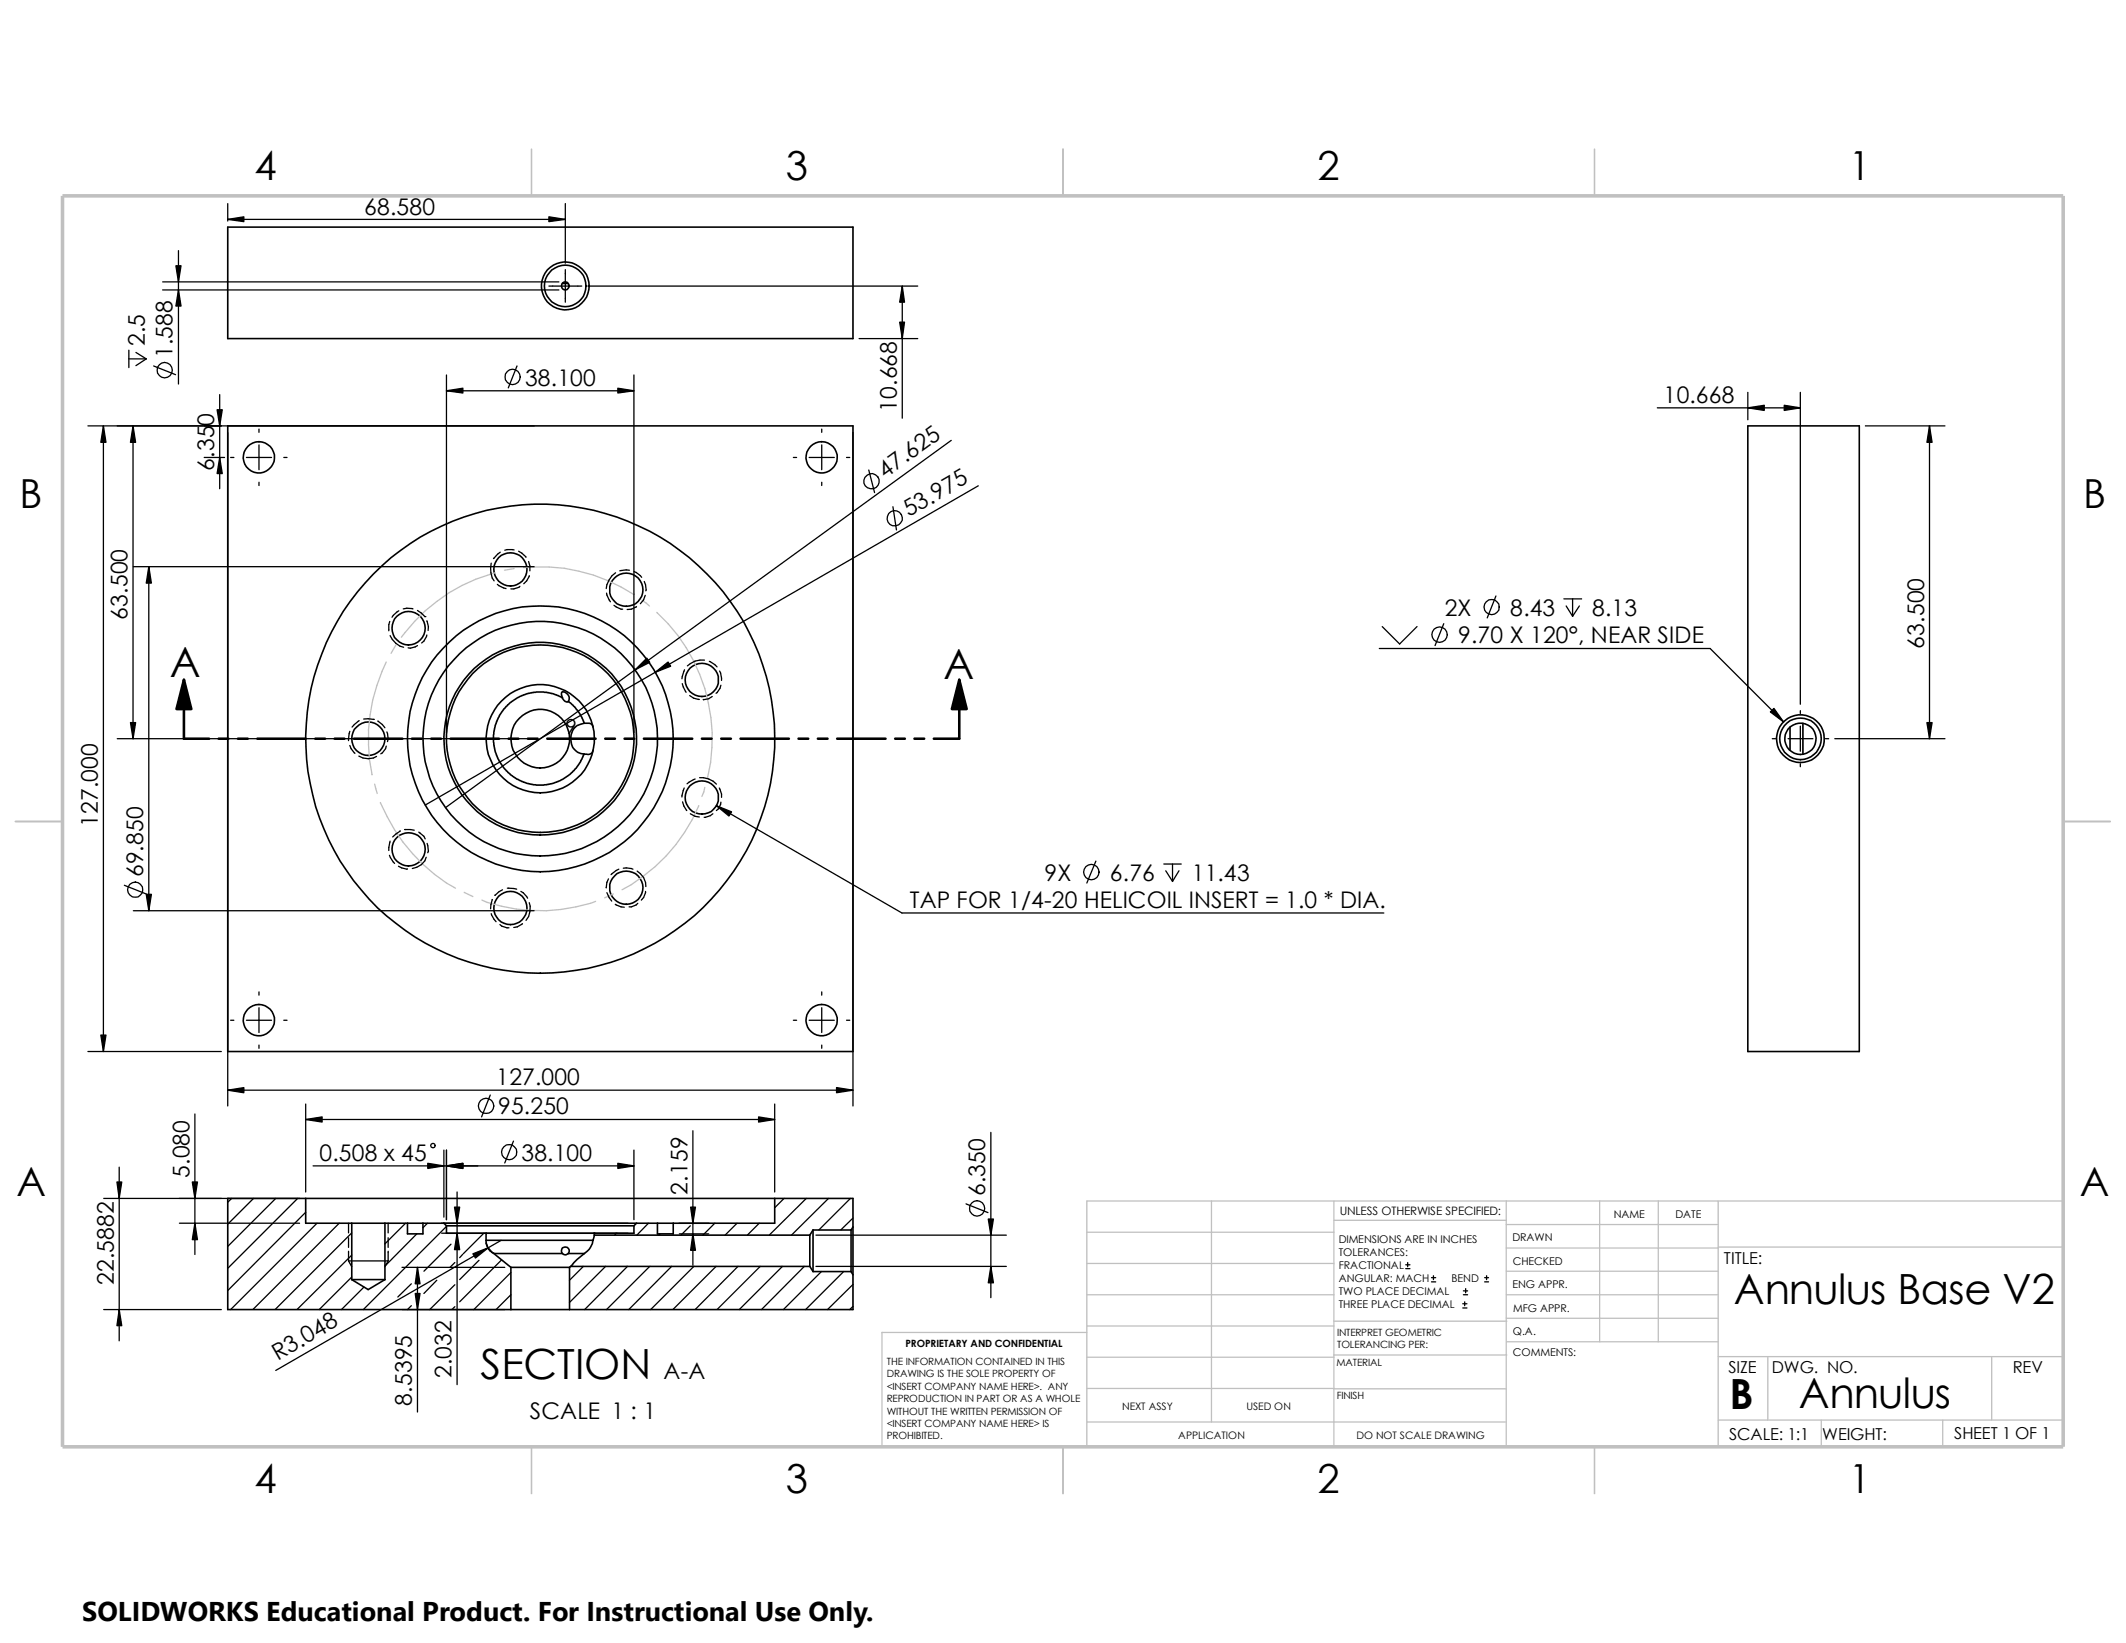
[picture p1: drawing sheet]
<svg xmlns="http://www.w3.org/2000/svg" width="279mm" height="216mm" viewBox="0 0 279 216" stroke-linecap="round" stroke-linejoin="round" font-family="sans-serif">
<g fill="none" stroke="#c0c0c0" stroke-width=".17">
<path d="M65.1 75.3a22.3 22.3 0 0 0-12.4 8.4M67.6 74.7l-1.3 .2M68.8 74.6a22.9 22.9 0 0 1 14.6 3.5M84.4 78.9l.9 .7M50.8 87a23.2 23.2 0 0 0-1.9 14.8M52 84.8l-.6 1.1M86.3 80.5a22.3 22.3 0 0 1 6.7 21.7M49.2 103l.4 1.3M50 105.5a22.9 22.9 0 0 0 9.9 11.2M61 117.3l1.1 .5M63.3 118.3a22.1 22.1 0 0 0 15 .1M80.6 117.5l-1.1 .5"/>
<path d="M91.8 105.9a22.3 22.3 0 0 1-10.1 11M92.6 103.5l-.4 1.1M159.2 157.8v29.1M175.3 157.8v32.3M198 157.8v32.3M210.2 157.8v18.5M217.9 157.8v18.5M225.8 157.8v32.3M271.1 157.8h-128.3v32.3M142.8 166h32.5M142.8 170.1h32.5M142.8 174.2h32.5"/>
<path d="M142.8 178.4h32.5M142.8 161.9h32.5M142.8 175.1h-26.9v15M175.3 178.1h22.7M175.3 173.6h22.7M175.3 160.4h22.7M198 164h27.8M198 167h27.8M198 160.9h27.8M198 170.1h27.8M198 173.2h27.8M198 176.3h27.8"/>
<path d="M225.8 163.9h45.3M225.8 178.3h45.3M232.3 178.3v8.3M261.7 178.3v8.3M142.8 186.9h55.2M142.8 182.5h32.5M175.3 182.5h22.7M225.8 186.6h45.3M239.4 186.6v3.5M255.3 186.6v3.5"/>
</g>
<path d="M69.8 19.6v6.1M139.7 19.6v6.1M209.5 19.6v6.1M2 107.9h6.2M271.1 107.9h6.2M69.8 190.1v6.2M139.7 190.1v6.2M209.5 190.1v6.2" fill="none" stroke="#c0c0c0" stroke-width=".21"/>
<path d="M8.2 25.7h262.9v164.4h-262.9z" fill="none" stroke="#c0c0c0" stroke-width=".47"/>
<g fill="none" stroke="#000" stroke-width=".17">
<path d="M21.4 38.1h52M21.4 37h52M23.5 32.9v17.6M29.9 28.8h44.4M29.9 26.8v2.2M72.1 37.6h4.4M74.3 26.8v7.8M74.3 35.4v4.3M77.3 37.6h43.3M118.6 37.6v17.3M11.6 56h58.6M13.6 56v82.2"/>
<path d="M16.9 46v2.3M16.9 47.2h2.3M17.5 56v41.1M17.9 46.3l1.3 .9M19.2 47.2l-1.3 .8M20.2 48.1l2.9 1.1M28.9 51.9v12.3M29.9 56.8v88.5M34 56.4v.4M34 58.5v3.2M58.7 49.3v47M58.7 51.4h24.6"/>
<path d="M67.9 48.1l-1.1 2.9M83.3 49.3v47M108 56.4v.4M108 58.5v3.2M112.1 56.8v88.5M112.9 44.5h7.7M125 57.9l-66.5 48.2M217.8 53.6h18.8M229.7 51.6v3.6M236.6 51.6v40.9M245.2 56h10.4M253.6 56v41.1"/>
<path d="M17.5 74.5h52.7M19.6 74.5v45.2M26.8 60.1h2.7M30.3 60.1h.4M32.4 60.1h3.3M34 63.4v.4M37.3 60.1h.4M64.6 74a2.93 2.93 0 0 0 .3 2.3M65.4 76.8l.8 .5h.3M65.7 72.6l-.8 .8M67.6 72.3l-1-.1-.3 .1M68.2 72.4l.4 .3 .5 .5"/>
<path d="M68.3 77l-.1 .2-.7 .2h-.4M69.5 73.8l.1 .6v.6M69.6 75.6l-.4 .7-.4 .4M79.7 77.9l.5 1.2M80.7 79.5l.9 .6h.2M80.9 75.3a2.98 2.98 0 0 0-1.2 2M82.7 74.9h-.4l-.9 .1M83.3 75.1l.3 .1 .7 .7M83.7 79.7l-.7 .4h-.6M84.7 76.4l.1 .4 .1 .8M84.8 78.2l-.2 .6-.4 .5M104.3 60.1h.4"/>
<path d="M106.3 60.1h3.3M108 63.4v.4M111.3 60.1h.4M114.2 61.8l.7 2.9M117.3 66.6l.5 3M128.6 63.8l-72.7 42M196.6 78.3l-1.1 2.9M205.5 78.7h2.4M205.8 79.6l.9 1.4M206.7 78.7v2.3M207.6 79.6l-.9 1.4M15.4 97.1h54.8"/>
<path d="M46 96.1l-.2 1.2M46 98l.1 .4 .6 .6M47.2 99.4a2.29 2.29 0 0 0 2.3 0M47.2 94.7l-.9 .8M47.8 94.5h1.3M49.1 94.5h.1M49.7 94.7l.5 .5 .4 .4M50.8 98l-.1 .4-.5 .5-.2 .2M50.8 96.2l.2 .9-.1 .4M51.2 81.7l-.1 .4v.8M51.3 83.5a2.62 2.62 0 0 0 1.7 1.5M52.4 80.3l-.7 .6-.2 .2"/>
<path d="M53 80l.5-.1 .8 .1M54.9 80.2l.9 .8M54.9 84.8l-1 .4-.3-.1M55.8 81h.1M56.1 81.6l.2 .7v.5M56.1 83.4l-.4 .8-.3 .3M89.7 89.8l.5 1.2M90 88l-.4 1.2M90.6 91.4l.5 .3 .7 .2M91.8 91.9h.1M92.6 86.7a2.69 2.69 0 0 0-2.3 .8M93.2 86.9l.7 .4 .3 .3"/>
<path d="M93.6 91.5l-.5 .3-.7 .1M94.6 88.2l.1 .2 .1 1M94.7 90l-.1 .5-.5 .6M181.3 85.2h43.4l9.7 9.7M181.7 82.3l2.2 2.3 2.3-2.3M189.7 82l-1.1 2.8M232.9 97.1h.4M235 97.1h3.3M236.6 93.4v.4M236.6 95.4v3.3M239.9 97.1h.4M241.1 97.1h14.5"/>
<path d="M16.3 116.3l2.9 1.2M17.5 119.7h52.7M51.2 112.4l.7 1.1M51.3 110.5l-.2 1.3M52.4 113.8l.4 .2 .8 .2M52.6 109.2l-1 .8M53.2 109l1.2 .1M55 109.3l.7 .6 .2 .3M56 112.6a2.12 2.12 0 0 1-1.8 1.5M56.1 110.8l.2 1-.1 .3M64.7 118.2l-.2 1.2M66 116.9l-1 .7"/>
<path d="M66.7 116.7l1.2 .1M68.5 117.1l.2 .2 .6 .7M69.6 118.6a2.52 2.52 0 0 1-.5 2.3M79.8 117.3l.6 1.1M80 115.5l-.2 .5-.1 .7M80.9 118.8l.7 .4h.4M81.3 114.2l-1 .7M81.9 114.1l.4-.1 .9 .2M83.7 114.5a2.27 2.27 0 0 1 1.2 2M83.8 118.7l-.2 .2-.6 .3h-.3M84.8 117.1l-.2 .8-.3 .4M89.7 105.4l.2 .5 .4 .6"/>
<path d="M89.9 103.5l-.3 1.2M90.7 106.9l.7 .4 .5 .1M91.4 102.4l-1.1 .6M91.9 102.2a2.73 2.73 0 0 1 2.2 .8M93.7 106.9l-.4 .3-.8 .2M94.1 105.9l24.4 14.1h63.4M94.5 103.5l.3 .9v.4M94.7 105.4v.3l-.3 .6-.3 .2M144 113.2l-1.2 2.8M153 113.5h2.2M153.2 114.4l.9 1.4M154.1 113.5v2.3"/>
<path d="M154.9 114.4l-.8 1.4M236.6 100.4v.4M11.6 138.2h17.5M30.3 134.1h.4M32.4 134.1h3.3M34 130.3v.5M34 132.4v3.3M34 137.3v.5M37.3 134.1h.4M64.6 120.1l.6 1M65.7 121.5l.3 .2 .9 .2M68.7 121.4l-.7 .4-.5 .1"/>
<path d="M104.3 134.1h.4M106.3 134.1h3.3M108 130.3v.5M108 132.4v3.3M108 137.3v.5M111.3 134.1h.4M13.6 157.5h25.8M15.7 153.4v22.8M25.6 146.4v18.4M29.9 143.3h82.2M30.4 157.5l-.5 .5M33.3 157.5l-3.4 3.4"/>
<path d="M36.2 157.5l-6.3 6.3M39.1 157.5l-9.2 9.2M40.2 159.3l-10.3 10.3M40.2 145.1v11.5M40.2 147.1h61.6M41.1 153.2h42.2M58.3 151.1v8.8M58.7 151.1v9.2M60.1 156.6v25.3M64.4 143.9l-1.1 2.9M67.5 149.9l-1.2 2.9M83.3 151.1v9.2"/>
<path d="M91.1 148.6v17.6M101.8 145.1v11.5M103 157.5l-1.2 1.2M106 157.5l-4.9 4.8M108.9 157.5l-4.9 4.8M111.8 157.5l-4.2 4.1M127 158.2l2.8 1.1M130.2 148.8v21.7M13.6 172.1h15.5M23.6 160.7h15.8M41.7 160.7l-11.4 11.4M44.6 160.7l-11.4 11.4"/>
<path d="M45.8 160.7v1.3M45.8 162.6v1.3M45.8 164.4v1.3M45.8 165.7l.4 .8M45.8 165.7h5.2M46.2 162l-10 10.1M46.2 164.9l-7.2 7.2M46.2 167.8l-4.2 4.3M47.8 169.1l-2.9 3M51 160.7v1.3M51 162.6v1.3M51 164.4v1.3"/>
<path d="M51 165.7l-.4 .8M52.8 172.1h13.5M52.8 166.5h13.5M53.3 160.7l-2.7 2.7M54.1 171.6l-.5 .5M54.1 168.7l-1.8 1.7M54.8 162.1l-4.2 4.3M54.9 166.5v19M56.2 160.7l-.6 .6M57.4 168.2l-1.7 1.8M58 162.1h24.5M58 160.7h24.5"/>
<path d="M58.7 161.2l-10.9 10.9M59.3 163.5l-3.6 3.5M59.8 171.7l-.4 .4M59.8 165.9l-.6 .6M59.8 168.8l-3.3 3.3M60.8 164.8l-.4 .5M62.9 165.6l-2.5 2.5M63.6 162.1l-2.7 2.7M64.3 164.3h.1M65.9 163l-29.7 17.1M65.9 165.6l-5.5 5.5M67.1 167.2l-4.8 4.9"/>
<path d="M67.1 170.1l-1.9 2M76.7 166.4l-1.9 1.8M79.6 166.4l-4.8 4.8M81 162.1l-.2 .2M82.5 166.4l-5.7 5.7M85.2 160.7l-1.5 1.6M85.4 166.4l-5.7 5.7M86.7 162.1l-.1 .2M88.3 166.4l-5.7 5.7M89.3 160.7h3.8M89.3 162.1h3.8M90.7 161.1l-1.2 1.2"/>
<path d="M91.2 166.4l-5.7 5.7M93.9 160.7l-1.5 1.6M94.1 166.4l-5.7 5.7M96.9 160.7l-1.6 1.6M97 166.4l-5.6 5.7M99.8 160.7l-1.6 1.6M99.9 166.4l-5.7 5.7M102.8 166.4l-5.6 5.7M105.7 166.4l-5.6 5.7M107.2 166.4h25M107.2 162.3h25M107.9 167.1l-4.9 5"/>
<path d="M110.9 167.1l-5 5M112.1 160.1l-1.6 1.5M112.1 168.8l-3.3 3.3M112.1 171.7l-.4 .4M184.7 166.7h.6M184.7 166.2h.6M185 165.9v.6M188.1 168.4h.6M188.1 167.9h.6M188.4 167.6v.5M192.2 171.9h.6M192.2 171.3h.6"/>
<path d="M192.3 170.1h.6M192.3 169.6h.6M192.5 171.1v.5M192.6 169.3v.6M195.1 168.4h.5M195.1 167.9h.5M195.4 167.6v.5"/>
<circle cx="21.6" cy="48.6" r="1.01"/>
<circle cx="67.4" cy="49.5" r="1"/>
<circle cx="114.5" cy="63.2" r="1"/>
<circle cx="117.6" cy="68.1" r="1.01"/>
<circle cx="196" cy="79.8" r="1"/>
<circle cx="189.2" cy="83.4" r="1.01"/>
<circle cx="17.8" cy="116.9" r=".99"/>
<circle cx="143.4" cy="114.6" r="1.01"/>
<circle cx="56.9" cy="150.6" r=".29"/>
<circle cx="63.9" cy="145.3" r="1.01"/>
<circle cx="66.9" cy="151.4" r="1"/>
<circle cx="128.4" cy="158.8" r="1.01"/>
</g>
<g fill="none" stroke="#000" stroke-width=".21">
<path d="M29.9 29.8h82.2v14.7h-82.2zM73.9 37.3h.8M29.9 56h82.2v82.2h-82.2zM229.7 56h14.6v82.2h-14.6zM73.9 90.9a.84 .84 0 0 1 .8 .4 .84 .84 0 0 1-.1 .9 .96 .96 0 0 1-.7-1.3zM73.9 91.7l-.7-.4-.9-.2-.8-.2h-1l-1 .2-.9 .3-1.5 .9-.9 .9-.5 .8-.6 1.4-.2 1.2v.9l.3 1.7 .4 .8 .7 1 .8 .8 .8 .6 1.4 .6 1.2 .2h1l1-.2 .9-.3 1.5-.9 1-1.2 .4-.5 .5-1M74.7 92.2l.6 .5 .6 .6 .6 .9 .3 .8M76.8 95a2.09 2.09 0 0 0-1.7 1.5 2.09 2.09 0 0 0 .5 2.1 2.12 2.12 0 0 0 2.2 .3l.1-.3M76.8 95l.8 .1a.44 .44 0 0 1 .3 .4M235.2 95.5v3.1M236.9 95v4.1M40.2 157.5h61.6"/>
<path d="M40.2 157.5v3.2h6M40.2 157.5h-10.3v14.6h37.2M101.8 157.5v3.2h-13.3M101.8 157.5h10.3v3.7M46.2 168.1h4.4M46.2 160.7h4.4M46.2 160.7v7.4M46.2 168.1l2.2 1.4 2.2-1.4M50.6 160.7h3M50.6 160.7v7.4M53.6 160.7v1.4h2v-1.4M53.6 160.7h2"/>
<path d="M55.6 160.7h2.7M58.3 160.7l.4 .4M58.3 160.7h25.4M58.7 161.1v1h5.2M58.7 161.1h24.6M63.9 163h14M63.9 162.1v.9M63.9 163v.5l.3 .6 .3 .4 .4 .2M63.9 162.1h14.2M67.1 166.5v5.6M67.1 166.5h7.7M67.1 172.1h7.7"/>
<path d="M73.9 164.7h-9l2.2 1.8M73.9 164.7a.51 .51 0 0 1 0-.7 .51 .51 0 0 1 .7 0 .51 .51 0 0 1 .1 .7M73.9 164.7a.5 .5 0 0 0 .8 0M74.7 164.7h2.1M74.8 166.5v5.6M75 166.4l-.2 .1M75 166.4h31.4M76.8 164.7l-.9 .8-.9 .9M77.9 163a2.46 2.46 0 0 1-1.1 1.7M78.1 162.3l-.2 .7M78.1 162.3h28.3M78.1 162.1v.2"/>
<path d="M83.3 161.1v1h-5.2M83.7 160.7h2.7M83.7 160.7l-.4 .4M86.4 160.7h2.1M86.4 160.7v1.4h2.1v-1.4M106.4 166.4l.4 .7M106.4 162.3v4.1M106.8 167.1h5M106.8 161.6h5M106.8 161.6l-.4 .7M106.8 161.6v5.5M111.8 167.1l.3 .4"/>
<path d="M111.8 161.6v5.5M112.1 167.5v4.6h-37.3M112.1 161.2l-.3 .4M112.1 161.2v6.3"/>
<circle cx="74.3" cy="37.6" r=".52"/>
<circle cx="74.3" cy="37.6" r="3.1"/>
<circle cx="74.3" cy="37.6" r="2.71"/>
<circle cx="34" cy="60.1" r="2.05"/>
<circle cx="67.1" cy="74.8" r="2.17"/>
<circle cx="82.3" cy="77.5" r="2.19"/>
<circle cx="108" cy="60.1" r="2.05"/>
<circle cx="48.4" cy="97.1" r="2.2"/>
<circle cx="53.7" cy="82.6" r="2.2"/>
<circle cx="71" cy="97.1" r="12.3"/>
<circle cx="71" cy="97.1" r="15.4"/>
<circle cx="71" cy="97.1" r="7.1"/>
<circle cx="71" cy="97.1" r="3.9"/>
<circle cx="71" cy="97.1" r="12.7"/>
<circle cx="71" cy="97.1" r="17.5"/>
<circle cx="71" cy="97.1" r="30.8"/>
<circle cx="92.3" cy="89.3" r="2.19"/>
<circle cx="236.6" cy="97.1" r="2.06"/>
<circle cx="236.6" cy="97.1" r="2.73"/>
<circle cx="236.6" cy="97.1" r="3.1"/>
<circle cx="53.7" cy="111.6" r="2.19"/>
<circle cx="67.1" cy="119.3" r="2.17"/>
<circle cx="82.3" cy="116.6" r="2.19"/>
<circle cx="92.3" cy="104.8" r="2.19"/>
<circle cx="34" cy="134" r="2.05"/>
<circle cx="108" cy="134" r="2.05"/>
</g>
<g fill="#000" stroke="#000" stroke-width=".17">
<path d="M23.5 38.1l.3 2.1h-.7zM23.1 34.9h.7l-.3 2.1zM29.9 28.8l2.1-.3v.6zM72.1 28.5l2.2 .3-2.2 .3zM118.6 37.6l.3 2.1h-.7zM13.6 56l.3 2.1h-.6zM17.5 56l.3 2.1h-.7zM28.5 53.8h.7l-.3 2.2zM58.7 51.4l2.1-.4v.6zM81.2 51l2.1 .4-2.1 .2zM118.2 42.3h.7l-.3 2.2zM229.7 53.6l2.2-.3v.6z"/>
<path d="M234.5 53.3l2.1 .3-2.1 .3zM253.6 56l.3 2.1h-.7zM19.6 74.5l.3 2.1h-.7zM28.9 60.1l.3 2.1h-.7zM17.1 95h.7l-.3 2.1zM85 86.5l.4 .5-1.9 1zM86.1 88.3l1.7-1.3 .3 .5zM232.7 93.6l.4-.5 1.3 1.8zM253.2 95h.7l-.3 2.1zM19.2 117.5h.7l-.3 2.2zM94.1 105.9l2 .8-.3 .5zM13.3 136h.6l-.3 2.2z"/>
<path d="M15.4 155.3h.6l-.3 2.2zM25.3 155.3h.7l-.4 2.2zM29.9 143.3l2.1-.4v.7zM40.2 147.1l2.1-.3v.6zM56.2 152.9l2.1 .3-2.1 .3zM58.7 153.2l2.1-.3v.6zM81.2 152.9l2.1 .3-2.1 .3zM99.7 146.8l2.1 .3-2.1 .3zM109.9 142.9l2.2 .4-2.2 .3zM15.7 172.1l.3 2.1h-.6zM25.6 160.7l.4 2.2h-.7zM54.9 166.5l.3 2.2h-.6z"/>
<path d="M54.6 170h.6l-.3 2.1zM59.7 158.6h.7l-.3 2.1zM60.1 162.1l.3 2.1h-.7zM62.1 164.8l2.1-.8-1.7 1.3zM91.1 162.1l.3 2.2h-.6zM90.8 158.6h.6l-.3 2.1zM130.2 166.4l.4 2.2h-.7zM129.9 160.2h.7l-.4 2.1z"/>
</g>
<path d="M24.2 89.3l.9 3.9h-1.9zM126.1 89.3l.9 3.9h-1.9z" fill="#000" stroke="#000" stroke-width=".34"/>
<g fill="none" stroke="#000" stroke-width=".34">
<path d="M24.2 89.3v7.8h3.3M28.7 97.1h1.3M31.3 97.1h1.3M33.8 97.1h6.4M41.4 97.1h1.3M44 97.1h1.3M46.5 97.1h6.4M54.1 97.1h1.3M56.7 97.1h1.3M59.2 97.1h6.4M66.8 97.1h1.3M69.4 97.1h1.3"/>
<path d="M71.9 97.1h6.4M79.5 97.1h1.3M82.1 97.1h1.3M84.6 97.1h6.4M92.2 97.1h1.3M94.8 97.1h1.3M97.3 97.1h6.4M104.9 97.1h1.3M107.5 97.1h1.3M110 97.1h6.4M117.6 97.1h1.3M120.2 97.1h1.3"/>
<path d="M126.1 89.3v7.8h-3.4"/>
</g>
<path d="M10.8 209.2h104.1v6.7h-104.1z" fill="#fff"/>
<g font-size="5.5">
<text x="22.3" y="89">A</text>
<text x="124" y="89.2">A</text>
<text x="227.9" y="171.4">Annulus Base V2</text>
<text x="63.2" y="181.2">SECTION</text>
<text x="227.3" y="185.2">B</text>
<text x="236.4" y="185.1">Annulus</text>
</g>
<g font-size="5.3">
<text x="33.4" y="23.7">4</text>
<text x="103.3" y="23.7">3</text>
<text x="173.1" y="23.7">2</text>
<text x="243" y="23.7">1</text>
<text x="2.6" y="66.8">B</text>
<text x="273.8" y="66.8">B</text>
<text x="2.2" y="157.2">A</text>
<text x="273.3" y="157.2">A</text>
<text x="33.4" y="196.2">4</text>
<text x="103.3" y="196.2">3</text>
<text x="173.1" y="196.2">2</text>
<text x="243" y="196.2">1</text>
</g>
<text font-size="3.6" x="10.8" y="213">SOLIDWORKS Educational Product. For Instructional Use Only.</text>
<g font-size="3">
<text x="47.9" y="28.2">68.580</text>
<text x="19" y="45.5" transform="rotate(-90 19 45.5)">2.5</text>
<text x="22.7" y="47" transform="rotate(-90 22.7 47)">1.588</text>
<text x="69" y="50.7">38.100</text>
<text x="218.6" y="53">10.668</text>
<text x="117.9" y="54.1" transform="rotate(-90 117.9 54.1)">10.668</text>
<text x="28.2" y="61.9" transform="rotate(-90 28.2 61.9)">6.350</text>
<text x="116.3" y="62.9" transform="rotate(-36 116.3 62.9)">47.625</text>
<text x="119.4" y="68" transform="rotate(-30 119.4 68)">53.975</text>
<text x="16.8" y="81.4" transform="rotate(-90 16.8 81.4)">63.500</text>
<text x="189.9" y="80.9">2X</text>
<text x="198.5" y="80.9">8.43</text>
<text x="209.2" y="80.9">8.13</text>
<text x="191.6" y="84.5">9.70 X 120°, NEAR SIDE</text>
<text x="252.9" y="85.2" transform="rotate(-90 252.9 85.2)">63.500</text>
<text x="12.9" y="108.6" transform="rotate(-90 12.9 108.6)">127.000</text>
<text x="18.8" y="115.3" transform="rotate(-90 18.8 115.3)">69.850</text>
<text x="119.6" y="119.3">TAP FOR 1/4-20 HELICOIL INSERT = 1.0 * DIA.</text>
<text x="137.3" y="115.7">9X</text>
<text x="145.9" y="115.7">6.76</text>
<text x="156.6" y="115.7">11.43</text>
<text x="65.2" y="142.6">127.000</text>
<text x="65.5" y="146.4">95.250</text>
<text x="24.9" y="154.8" transform="rotate(-90 24.9 154.8)">5.080</text>
<text x="42" y="152.5">0.508 x 45</text>
<text x="68.5" y="152.5">38.100</text>
<text x="90.3" y="157" transform="rotate(-90 90.3 157)">2.159</text>
<text x="129.5" y="157.2" transform="rotate(-90 129.5 157.2)">6.350</text>
<text x="14.9" y="168.9" transform="rotate(-90 14.9 168.9)">22.5882</text>
<text x="36.5" y="178.8" transform="rotate(-30 36.5 178.8)">R3.048</text>
<text x="54.1" y="184.7" transform="rotate(-90 54.1 184.7)">8.5395</text>
<text x="59.4" y="181.1" transform="rotate(-90 59.4 181.1)">2.032</text>
<text x="87.2" y="181.1">A-A</text>
<text x="69.6" y="186.4">SCALE 1 : 1</text>
</g>
<text font-size="2.7" x="74.3" y="96.5">9</text>
<g font-size="2.2">
<text x="226.6" y="166.1">TITLE:</text>
<text x="227.2" y="180.4">SIZE</text>
<text x="232.8" y="180.4">DWG. NO.</text>
<text x="264.5" y="180.5">REV</text>
<text x="227.2" y="189.2">SCALE: 1:1</text>
<text x="239.5" y="189.2">WEIGHT:</text>
<text x="256.8" y="189.1">SHEET 1 OF 1</text>
</g>
<text font-size="1.5" x="176.1" y="159.7">UNLESS OTHERWISE SPECIFIED:</text>
<g font-size="1.4">
<text x="212.1" y="160">NAME</text>
<text x="220.2" y="160.1">DATE</text>
<text x="175.9" y="163.4">DIMENSIONS ARE IN INCHES</text>
<text x="175.9" y="165.1">TOLERANCES:</text>
<text x="175.9" y="166.8">FRACTIONAL</text>
<text x="198.8" y="163.1">DRAWN</text>
<text x="198.8" y="166.3">CHECKED</text>
<text x="175.9" y="170.2">TWO PLACE DECIMAL</text>
<text x="175.9" y="171.9">THREE PLACE DECIMAL</text>
<text x="175.9" y="168.5">ANGULAR: MACH</text>
<text x="190.7" y="168.5">BEND</text>
<text x="198.8" y="169.3">ENG APPR.</text>
<text x="198.8" y="172.4">MFG APPR.</text>
<text x="198.8" y="178.1">COMMENTS:</text>
<text x="198.8" y="175.4">Q.A.</text>
<text x="147.5" y="185.3">NEXT ASSY</text>
<text x="163.8" y="185.3">USED ON</text>
<text x="154.9" y="189.1">APPLICATION</text>
<text x="178.3" y="189.1">DO NOT SCALE DRAWING</text>
</g>
<g font-size="1.3">
<text x="116.5" y="179.3">THE INFORMATION CONTAINED IN THIS</text>
<text x="119" y="177">PROPRIETARY AND CONFIDENTIAL</text>
<text x="175.6" y="179.5">MATERIAL</text>
<text x="175.7" y="177.1">TOLERANCING PER:</text>
<text x="175.7" y="175.5">INTERPRET GEOMETRIC</text>
<text x="116.5" y="181">DRAWING IS THE SOLE PROPERTY OF</text>
<text x="116.5" y="182.6">&lt;INSERT COMPANY NAME HERE&gt;. ANY</text>
<text x="116.5" y="184.2">REPRODUCTION IN PART OR AS A WHOLE</text>
<text x="116.5" y="185.9">WITHOUT THE WRITTEN PERMISSION OF</text>
<text x="175.7" y="183.9">FINISH</text>
<text x="116.5" y="187.5">&lt;INSERT COMPANY NAME HERE&gt; IS</text>
<text x="116.5" y="189.1">PROHIBITED.</text>
</g>
</svg>
